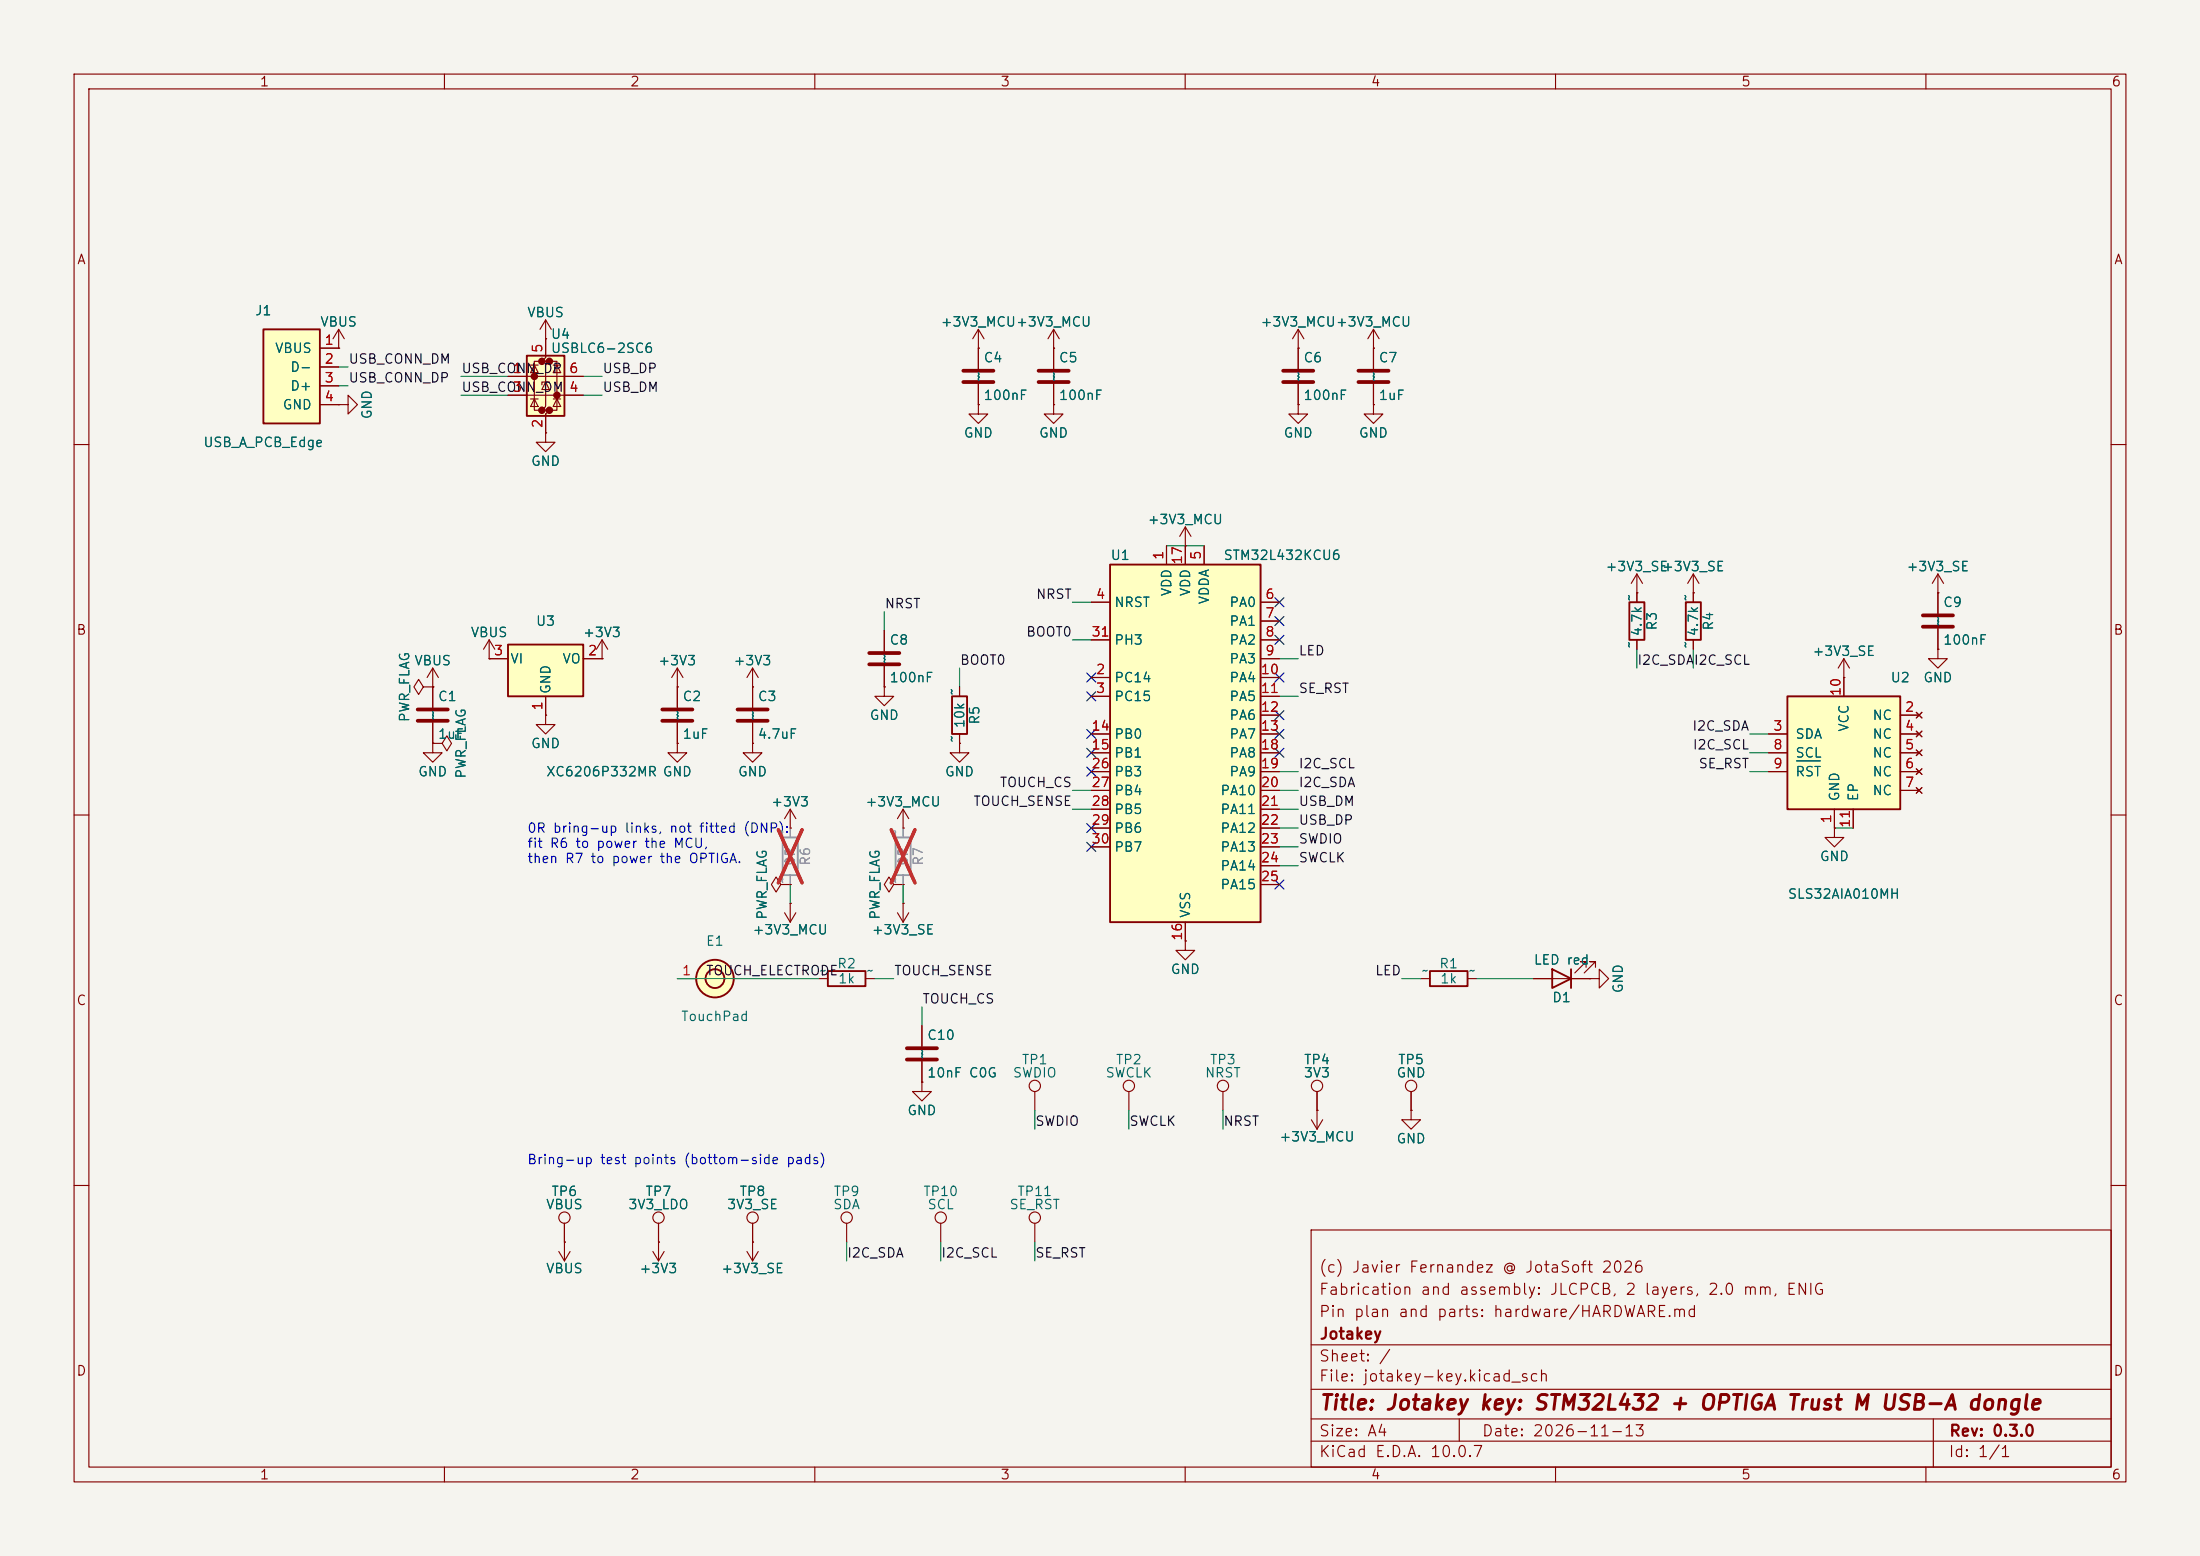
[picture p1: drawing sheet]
<svg xmlns="http://www.w3.org/2000/svg" width="297mm" height="210mm" viewBox="0 0 297 210" stroke-linecap="round" stroke-linejoin="round" font-family="sans-serif">
<path d="M0 0h297v210h-297z" fill="#f5f4ef" stroke="#f5f4ef" stroke-width=".14"/>
<g fill="none" stroke="#840000" stroke-width=".15">
<path d="M10 10h277v190h-277zM12 12h273v186h-273zM60 10v2M110 10v2M160 10v2M210 10v2M260 10v2M10 60h2M221 77.5l-.8 1.2M221 77.5l.7 1.2M221 77.5v3.8M228.6 77.5l-.8 1.2"/>
<path d="M228.6 77.5l.8 1.2M228.6 77.5v3.8M285 60h2M221 80h.1M221 86.4v1.2M228.6 80h.1M228.6 86.4v1.2M10 110h2M285 110h2M10 160h2M75.4 168.9l.8 1.3M76.2 167.6h.1"/>
<path d="M76.2 165.1v5.1M77 168.9l-.8 1.3M88.1 168.9l.8 1.3M88.9 167.6h.1M88.9 167.6v2.6M89.7 168.9l-.8 1.3M100.8 168.9l.8 1.3M101.6 167.6h.1M101.6 165.1v5.1M102.4 168.9l-.8 1.3M139.7 165.1v2.5M177 166h108v32h-108z"/>
<path d="M285 160h2M60 198v2M110 198v2M160 198v2M177 194.5h108M177 191.5h108M177 187.5h108M177 181.5h108M197 191.5v3M210 198v2M260 198v2M261 191.5v6.5"/>
<circle cx="76.2" cy="164.3" r=".76"/>
<circle cx="101.6" cy="164.3" r=".76"/>
<circle cx="139.7" cy="164.3" r=".76"/>
</g>
<path d="M220 81.3h2v5.1h-2zM227.6 81.3h2v5.1h-2z" fill="none" stroke="#840000" stroke-width=".25"/>
<path d="M241.3 94h15.2v15.2h-15.2z" fill="#ffffc2"/>
<g fill="none" stroke="#840000" stroke-width=".25">
<path d="M241.3 94h15.2v15.2h-15.2zM111.8 131.1h5v2h-5zM209.5 130.8l2.6 1.3-2.6 1.3zM212.1 130.8v2.6"/>
<circle cx="96.5" cy="132.1" r="2.54"/>
<circle cx="96.5" cy="132.1" r="1.27"/>
</g>
<g fill="none" stroke="#840000" stroke-width=".15">
<path d="M45.7 54.6h1.3v-1.3l1.3 1.3-1.3 1.3v-1.3M45.7 54.6h.1M45.7 47h.1M45.7 44.5l-.7 1.2M45.7 44.5l.8 1.2M45.7 44.5v2.5M261.6 77.5l-.7 1.2M261.6 77.5l.8 1.2M261.6 77.5v5.3M238.8 99.1h2.5M248.9 91.4h.1M248.9 88.9v5.1"/>
<path d="M248.9 88.9l-.7 1.3M248.9 88.9l.8 1.3M256.5 96.5h2.6M256.5 99.1h2.6M258.7 96.1l.8 .8M258.7 98.7l.8 .7M259.5 96.1l-.8 .8M259.5 98.7l-.8 .7M261.6 80h.1M261.6 87.6v1.3h1.3l-1.3 1.3-1.3-1.3h1.3M261.6 87.6h.1M261.6 84.8v2.8"/>
<path d="M101.6 100.3v1.3h1.3l-1.3 1.3-1.3-1.3h1.3M101.6 100.3h.1M106.7 111.8h.1M106.7 109.2l-.8 1.3M106.7 109.2l.7 1.3M106.7 109.2v2.6M120.6 119.4l-.6-1-.6 1 .6 1 .6-1h1.3M121.9 119.4h.1M121.9 111.8h.1M121.9 109.2l-.7 1.3M121.9 109.2l.8 1.3M121.9 109.2v2.6"/>
<path d="M238.8 101.6h2.5M238.8 104.1h2.5M247.6 111.8v1.2h1.3l-1.3 1.3-1.2-1.3h1.2M247.6 111.8h.1M247.6 109.2v2.6M250.2 109.2v2.6M256.5 101.6h2.6M256.5 104.1h2.6M256.5 106.7h2.6M258.7 101.2l.8 .8M258.7 103.8l.8 .7M258.7 106.3l.8 .8"/>
<path d="M259.5 101.2l-.8 .8M259.5 103.8l-.8 .7M259.5 106.3l-.8 .8M91.4 132.1h2.6M105.9 123.2l.8 1.3M106.7 121.9h.1M106.7 121.9v2.6M107.4 123.2l-.7 1.3M110.5 132.1h1.3M116.8 132.1h1.3M121.2 123.2l.7 1.3M121.9 121.9h.1"/>
<path d="M121.9 121.9v2.6M122.7 123.2l-.8 1.3M124.5 138.4v2.8M207 132.1h7.6M214.1 130.6v-.8h-.7h.7l-1.5 1.5M214.6 132.1h1.3v-1.3l1.3 1.3-1.3 1.3v-1.3M214.6 132.1h.1M215.4 130.6v-.8h-.8h.8l-1.5 1.5M124.5 146.1v1.2h1.2l-1.2 1.3-1.3-1.3h1.3M124.5 146.1h.1M124.5 143.3v2.8M139.7 147.3v2.6"/>
<path d="M88.9 165.1v2.5M114.3 165.1v2.5M127 165.1v2.5"/>
<circle cx="139.7" cy="146.6" r=".76"/>
<circle cx="88.9" cy="164.3" r=".76"/>
<circle cx="114.3" cy="164.3" r=".76"/>
<circle cx="127" cy="164.3" r=".76"/>
</g>
<path d="M242.5 102.7h3.2" fill="none" stroke="#006464" stroke-width=".15"/>
<path d="M259.6 83.1h4.1M259.6 84.6h4.1M122.4 141.5h4.1M122.4 143h4.1" fill="none" stroke="#840000" stroke-width=".51"/>
<path d="M105.7 113h2v5.1h-2zM120.9 113h2v5.1h-2z" fill="none" stroke="#9c9b98" stroke-width=".25"/>
<path d="M106.7 111.8v1.2M106.7 118.1v1.3M121.9 111.8v1.2M121.9 118.1v1.3" fill="none" stroke="#9c9b98" stroke-width=".15"/>
<path d="M105.1 112l3.2 7.2M108.3 112l-3.2 7.2M120.3 112l3.2 7.2M123.5 112l-3.2 7.2" fill="none" stroke="#e12e31" stroke-width=".46"/>
<circle cx="96.5" cy="132.1" r="2.54" fill="#ffffc2" stroke="#ffffc2" stroke-width=".14"/>
<path d="M35.6 44.5h7.6v12.7h-7.6z" fill="#ffffc2"/>
<path d="M35.6 44.5h7.6v12.7h-7.6z" fill="none" stroke="#840000" stroke-width=".25"/>
<path d="M43.2 47h2.5M43.2 49.5h2.5M43.2 52.1h2.5M43.2 54.6h2.5M73.7 45.7h.1M73.7 43.2l-.8 1.3M73.7 43.2l.7 1.3M73.7 43.2v2.5" fill="none" stroke="#840000" stroke-width=".15"/>
<path d="M71.1 48h5.1v8.1h-5.1z" fill="#ffffc2"/>
<g fill="#840000" stroke="#840000" stroke-width=".51">
<circle cx="72.1" cy="50.8" r=".25"/>
<circle cx="73.2" cy="48.8" r=".25"/>
<circle cx="73.2" cy="55.4" r=".25"/>
<circle cx="74.2" cy="48.8" r=".25"/>
<circle cx="74.2" cy="55.4" r=".25"/>
<circle cx="75.2" cy="53.3" r=".25"/>
</g>
<g fill="none" stroke="#840000" stroke-width=".15">
<path d="M68.6 50.8h10.1M68.6 53.3h10.1M71.6 53.8h1M71.6 49.3h1M72.1 49.3l.5 1h-1zM72.1 53.8l.5 1.1h-1zM73.2 48.8h-1.1v6.6h1.1M73.7 45.7v2.6l-.5 .5h1l-.5 .5v5.6l-.5 .5h1l-.5 .5v2.5M73.7 51.6l.5 1h-1zM73.7 58.4v1.3h1.2l-1.2 1.3-1.3-1.3h1.3M73.7 58.4h.1M74.2 51.6h-1v.3"/>
<path d="M74.2 48.8h1v6.6h-1M74.7 53.8h1M74.7 49.3h1M75.2 49.3l.5 1h-1zM75.2 53.8l.5 1.1h-1zM132.1 54.6v1.3h1.2l-1.2 1.3-1.3-1.3h1.3M132.1 54.6h.1M132.1 47h.1M132.1 44.5v5.3M132.1 51.8v2.8M132.1 44.5l-.8 1.2M132.1 44.5l.7 1.2"/>
<path d="M142.2 47h.1M142.2 54.6v1.3h1.3l-1.3 1.3-1.2-1.3h1.2M142.2 54.6h.1M142.2 44.5l-.7 1.2M142.2 44.5l.8 1.2M142.2 44.5v5.3M142.2 51.8v2.8M81.3 88.9h.1M81.3 86.4l-.8 1.2M81.3 86.4l.7 1.2M81.3 86.4v2.5M91.4 92.7v2.8"/>
<path d="M91.4 97.5v2.8M101.6 92.7h.1M101.6 90.2l-.8 1.2M101.6 90.2l.8 1.2M101.6 90.2v5.3M101.6 97.5v2.8M119.4 92.7v1.3h1.2l-1.2 1.3-1.3-1.3h1.3M119.4 92.7h.1M119.4 85.1v2.8M119.4 89.9v2.8M129.5 92.7v1.3M129.5 99.1v1.2"/>
<path d="M105.4 119.4l-.6-1-.7 1 .7 1 .6-1h1.3M106.7 119.4h.1M129.5 100.3v1.3h1.3l-1.3 1.3-1.2-1.3h1.2M129.5 100.3h.1"/>
</g>
<path d="M71.1 48h5.1v8.1h-5.1zM128.5 94h2.1v5.1h-2.1z" fill="none" stroke="#840000" stroke-width=".25"/>
<path d="M130 50h4.1M130 51.6h4.1M140.2 50h4.1M140.2 51.6h4.1M89.4 95.8h4.1M89.4 97.3h4.1M99.6 95.8h4M99.6 97.3h4M117.3 88.1h4.1M117.3 89.7h4.1" fill="none" stroke="#840000" stroke-width=".51"/>
<path d="M68.6 87h10.1v7h-10.1z" fill="#ffffc2"/>
<path d="M68.6 87h10.1v7h-10.1z" fill="none" stroke="#840000" stroke-width=".25"/>
<g fill="none" stroke="#840000" stroke-width=".15">
<path d="M185.4 47v2.8M185.4 51.8v2.8M57.1 92.7l-.6-1-.6 1 .6 1 .6-1h1.3M58.4 92.7h.1M58.4 90.2l-.7 1.2M58.4 90.2l.8 1.2M58.4 90.2v5.3M58.4 97.5v2.8M66 88.9h.1M66 88.9h2.6M66 86.4l-.7 1.2M66 86.4l.8 1.2"/>
<path d="M66 86.4v2.5M73.7 96.5v1.3h1.2l-1.2 1.3-1.3-1.3h1.3M73.7 96.5h.1M73.7 94v2.5M78.7 88.9h2.6M91.4 92.7h.1M91.4 90.2l-.7 1.2M91.4 90.2l.8 1.2M91.4 90.2v2.5M58.4 100.3h1.3l.6-1 .7 1-.7 1-.6-1M58.4 100.3h.1M58.4 100.3v1.3h1.3l-1.3 1.3-1.3-1.3h1.3"/>
<path d="M91.4 100.3v1.3h1.3l-1.3 1.3-1.2-1.3h1.2M91.4 100.3h.1"/>
</g>
<path d="M183.4 50h4.1M183.4 51.6h4.1M56.4 95.8h4.1M56.4 97.3h4.1" fill="none" stroke="#840000" stroke-width=".51"/>
<path d="M149.9 76.2h20.3v48.3h-20.3z" fill="#ffffc2"/>
<path d="M149.9 76.2h20.3v48.3h-20.3zM193 131.1h5.1v2h-5.1z" fill="none" stroke="#840000" stroke-width=".25"/>
<g fill="none" stroke="#840000" stroke-width=".15">
<path d="M43.2 47h2.5M43.2 49.5h2.5M43.2 52.1h2.5M43.2 54.6h2.5M45.7 47h.1M45.7 54.6h.1M68.6 50.8h2.5M68.6 53.3h2.5M73.7 58.4h.1M73.7 45.7h.1M73.7 45.7v2.6M73.7 55.9v2.5"/>
<path d="M76.2 50.8h2.5M76.2 53.3h2.5M132.1 47h.1M132.1 54.6h.1M132.1 47v2.8M132.1 51.8v2.8M142.2 54.6h.1M142.2 47h.1M142.2 47v2.8M142.2 51.8v2.8M175.3 54.6v1.3h1.2l-1.2 1.3-1.3-1.3h1.3M175.3 54.6h.1"/>
<path d="M175.3 47h.1M175.3 44.5v5.3M175.3 51.8v2.8M175.3 44.5l-.8 1.2M175.3 44.5l.7 1.2M185.4 47h.1M185.4 54.6v1.3h1.3l-1.3 1.3-1.3-1.3h1.3M185.4 54.6h.1M185.4 44.5l-.7 1.2M185.4 44.5l.8 1.2M185.4 44.5v5.3M185.4 51.8v2.8"/>
<path d="M157.5 73.7v2.5M160 73.7h.1M160 71.1v5.1M160 71.1l-.7 1.3M160 71.1l.8 1.3M162.6 73.7v2.5M58.4 92.7h.1M58.4 92.7v2.8M58.4 97.5v2.8M66 88.9h.1M66 88.9h2.6M73.7 96.5h.1"/>
<path d="M73.7 94v2.5M78.7 88.9h2.6M81.3 88.9h.1M91.4 92.7h.1M91.4 92.7v2.8M91.4 97.5v2.8M101.6 92.7h.1M101.6 92.7v2.8M101.6 97.5v2.8M119.4 92.7h.1M119.4 85.1v2.8M119.4 89.9v2.8"/>
<path d="M129.5 92.7v1.3M129.5 99.1v1.2M147.3 91.4h2.6M147.3 94h2.6M147.3 81.3h2.6M147.3 86.4h2.6M147.3 99.1h2.6M170.2 91.4h2.5M170.2 94h2.5M170.2 81.3h2.5M170.2 83.8h2.5M170.2 86.4h2.5"/>
<path d="M170.2 88.9h2.5M170.2 96.5h2.5M170.2 99.1h2.5M221 80h.1M221 80v1.3M221 86.4v1.2M228.6 80h.1M228.6 80v1.3M228.6 86.4v1.2M238.8 99.1h2.5M248.9 91.4h.1M248.9 91.4v2.6"/>
<path d="M256.5 96.5h2.6M256.5 99.1h2.6M258.7 96.1l.8 .8M258.7 98.7l.8 .7M259.5 96.1l-.8 .8M259.5 98.7l-.8 .7M261.6 80h.1M261.6 87.6h.1M261.6 80v2.8M261.6 84.8v2.8M58.4 100.3h.1M91.4 100.3h.1"/>
<path d="M101.6 100.3h.1M106.7 119.4h.1M106.7 111.8h.1M121.9 111.8h.1M121.9 119.4h.1M129.5 100.3h.1M147.3 101.6h2.6M147.3 104.1h2.6M147.3 106.7h2.6M147.3 109.2h2.6M147.3 111.8h2.6M147.3 114.3h2.6"/>
<path d="M170.2 101.6h2.5M170.2 104.1h2.5M170.2 106.7h2.5M170.2 109.2h2.5M170.2 111.8h2.5M170.2 114.3h2.5M170.2 116.8h2.5M170.2 119.4h2.5M238.8 101.6h2.5M238.8 104.1h2.5M247.6 111.8h.1M247.6 109.2v2.6"/>
<path d="M250.2 109.2v2.6M256.5 101.6h2.6M256.5 104.1h2.6M256.5 106.7h2.6M258.7 101.2l.8 .8M258.7 103.8l.8 .7M258.7 106.3l.8 .8M259.5 101.2l-.8 .8M259.5 103.8l-.8 .7M259.5 106.3l-.8 .8M106.7 121.9h.1M121.9 121.9h.1"/>
<path d="M124.5 138.4v2.8M160 127v1.3h1.3l-1.3 1.2-1.3-1.2h1.3M160 127h.1M160 124.5v2.5M191.8 132.1h1.2M198.1 132.1h1.3M207 132.1h2.5M212.1 132.1h2.5M214.6 132.1h.1M124.5 146.1h.1M124.5 143.3v2.8M152.4 147.3v2.6"/>
<path d="M165.1 147.3v2.6M177 151.1l.8 1.3M177.8 149.9h.1M177.8 147.3v5.1M178.6 151.1l-.8 1.3M190.5 149.9v1.2h1.3l-1.3 1.3-1.3-1.3h1.3M190.5 149.9h.1M190.5 147.3v2.6M76.2 167.6h.1M76.2 165.1v2.5M88.9 167.6h.1M88.9 165.1v2.5"/>
<path d="M101.6 167.6h.1M101.6 165.1v2.5"/>
<circle cx="152.4" cy="146.6" r=".76"/>
<circle cx="165.1" cy="146.6" r=".76"/>
<circle cx="177.8" cy="146.6" r=".76"/>
<circle cx="190.5" cy="146.6" r=".76"/>
</g>
<path d="M173.2 50h4.1M173.2 51.6h4.1" fill="none" stroke="#840000" stroke-width=".51"/>
<g fill="none" stroke="#009600" stroke-width=".15">
<path d="M45.7 52.1h1.3M45.7 49.5h1.3M62.2 53.3h6.4M62.2 50.8h6.4M78.7 53.3h2.6M78.7 50.8h2.6M157.5 73.7h5.1M119.4 82.6v2.5M129.5 90.2v2.5M144.8 86.4h2.5M144.8 81.3h2.5M172.7 88.9h2.6"/>
<path d="M172.7 94h2.6M221 87.6v2.6M228.6 87.6v2.6M236.2 99.1h2.6M106.7 119.4v2.5M121.9 119.4v2.5M144.8 109.2h2.5M144.8 106.7h2.5M172.7 109.2h2.6M172.7 106.7h2.6M172.7 114.3h2.6M172.7 111.8h2.6"/>
<path d="M172.7 116.8h2.6M172.7 104.1h2.6M236.2 104.1h2.6M236.2 101.6h2.6M247.6 111.8h2.6M91.4 132.1h19.1M118.1 132.1h2.5M124.5 135.9v2.5M189.2 132.1h2.6M199.4 132.1h7.6M139.7 149.9v2.5M152.4 149.9v2.5"/>
<path d="M165.1 149.9v2.5M114.3 167.6v2.6M127 167.6v2.6M139.7 167.6v2.6"/>
</g>
<g fill="none" stroke="#000084" stroke-width=".15">
<path d="M146.7 98.5l1.2 1.2M146.7 90.8l1.2 1.2M146.7 93.4l1.2 1.2M147.9 98.5l-1.2 1.2M147.9 90.8l-1.2 1.2M147.9 93.4l-1.2 1.2M172.1 83.2l1.2 1.2M172.1 80.7l1.2 1.2M172.1 90.8l1.2 1.2M172.1 85.8l1.2 1.2M172.1 98.5l1.2 1.2M172.1 95.9l1.2 1.2"/>
<path d="M173.3 83.2l-1.2 1.2M173.3 80.7l-1.2 1.2M173.3 90.8l-1.2 1.2M173.3 85.8l-1.2 1.2M173.3 98.5l-1.2 1.2M173.3 95.9l-1.2 1.2M146.7 103.5l1.2 1.2M146.7 101l1.2 1.2M146.7 111.2l1.2 1.2M146.7 113.7l1.2 1.2M147.9 103.5l-1.2 1.2M147.9 101l-1.2 1.2"/>
<path d="M147.9 111.2l-1.2 1.2M147.9 113.7l-1.2 1.2M172.1 118.8l1.2 1.2M172.1 101l1.2 1.2M173.3 118.8l-1.2 1.2M173.3 101l-1.2 1.2"/>
</g>
<path d="M106.7 111.8v1.2M106.7 118.1v1.3M121.9 111.8v1.2M121.9 118.1v1.3" fill="none" stroke="#9c9b98" stroke-width=".15"/>
<path d="M105.1 112l3.2 7.2M108.3 112l-3.2 7.2M120.3 112l3.2 7.2M123.5 112l-3.2 7.2" fill="none" stroke="#e12e31" stroke-width=".46"/>
<path d="M242.5 102.7h3.2" fill="none" stroke="#006464" stroke-width=".15"/>
<text font-size="2" fill="#840000" x="178" y="190.8">Title: Jotakey key: STM32L432 + OPTIGA Trust M USB-A dongle</text>
<g font-size="1.5" fill="#840000">
<text x="178" y="172.1">(c) Javier Fernandez @ JotaSoft 2026</text>
<text x="178" y="178.1">Pin plan and parts: hardware/HARDWARE.md</text>
<text x="178" y="175.1">Fabrication and assembly: JLCPCB, 2 layers, 2.0 mm, ENIG</text>
<text x="178" y="184.1">Sheet: /</text>
<text x="178" y="181.1">Jotakey</text>
<text x="178" y="186.8">File: jotakey-key.kicad_sch</text>
<text x="178" y="197">KiCad E.D.A. 10.0.7</text>
<text x="178" y="194.2">Size: A4</text>
<text x="200" y="194.2">Date: 2026-11-13</text>
<text x="263" y="197">Id: 1/1</text>
<text x="263" y="194.2">Rev: 0.3.0</text>
</g>
<g font-size="1.3" fill="#840000">
<text x="35" y="12">1</text>
<text x="85" y="12">2</text>
<text x="135" y="12">3</text>
<text x="185" y="12">4</text>
<text x="235" y="12">5</text>
<text x="285" y="12">6</text>
<text x="10.3" y="36">A</text>
<text x="285.3" y="36">A</text>
<text x="10.2" y="86">B</text>
<text x="285.2" y="86">B</text>
<text x="10.2" y="136">C</text>
<text x="285.2" y="136">C</text>
<text x="10.2" y="186">D</text>
<text x="285.2" y="186">D</text>
<text x="35" y="200">1</text>
<text x="85" y="200">2</text>
<text x="135" y="200">3</text>
<text x="185" y="200">4</text>
<text x="235" y="200">5</text>
<text x="285" y="200">6</text>
</g>
<g font-size="1.3" fill="#006464">
<text x="34.3" y="42.9">J1</text>
<text x="37" y="48">VBUS</text>
<text x="43.1" y="44.4">VBUS</text>
<text x="71.1" y="43.1">VBUS</text>
<text x="74.3" y="46">U4</text>
<text x="74.3" y="48">USBLC6-2SC6</text>
<text x="126.9" y="44.4">+3V3_MCU+3V3_MCU</text>
<text x="170.1" y="44.4">+3V3_MCU+3V3_MCU</text>
<text x="39.1" y="50.5">D-</text>
<text x="39.1" y="53">D+</text>
<text x="132.7" y="49.2">C4</text>
<text x="133" y="51.2" transform="rotate(-90 133 51.2)">~</text>
<text x="142.9" y="49.2">C5</text>
<text x="143.2" y="51.2" transform="rotate(-90 143.2 51.2)">~</text>
<text x="175.9" y="49.2">C6</text>
<text x="176.2" y="51.2" transform="rotate(-90 176.2 51.2)">~</text>
<text x="186" y="49.2">C7</text>
<text x="186.4" y="51.2" transform="rotate(-90 186.4 51.2)">~</text>
<text x="38.1" y="55.6">GND</text>
<text x="50.5" y="56.7" transform="rotate(-90 50.5 56.7)">GND</text>
<text x="130" y="59.4">GND</text>
<text x="132.7" y="54.3">100nF</text>
<text x="140.2" y="59.4">GND</text>
<text x="142.9" y="54.3">100nF</text>
<text x="173.2" y="59.4">GND</text>
<text x="175.9" y="54.3">100nF</text>
<text x="183.4" y="59.4">GND</text>
<text x="186" y="54.3">1uF</text>
<text x="27.4" y="60.7">USB_A_PCB_Edge</text>
<text x="71.6" y="63.2">GND</text>
<text x="154.8" y="71.1">+3V3_MCU</text>
<text x="149.8" y="75.9">U1</text>
<text x="165.1" y="75.9">STM32L432KCU6</text>
<text x="216.6" y="77.4">+3V3_SE</text>
<text x="224.3" y="77.4">+3V3_SE</text>
<text x="257.3" y="77.4">+3V3_SE</text>
<text x="150.3" y="82.2">NRST</text>
<text x="158.4" y="80.6" transform="rotate(-90 158.4 80.6)">VDD</text>
<text x="161" y="80.6" transform="rotate(-90 161 80.6)">VDD</text>
<text x="163.5" y="81.7" transform="rotate(-90 163.5 81.7)">VDDA</text>
<text x="165.9" y="82.2">PA0</text>
<text x="220.8" y="81.2" transform="rotate(-90 220.8 81.2)">~</text>
<text x="228.5" y="81.2" transform="rotate(-90 228.5 81.2)">~</text>
<text x="262.2" y="82.2">C9</text>
<text x="63.5" y="86.3">VBUS</text>
<text x="68.8" y="89.9">VI</text>
<text x="72.3" y="84.8">U3</text>
<text x="75.8" y="89.9">VO</text>
<text x="78.6" y="86.3">+3V3</text>
<text x="120" y="87.3">C8</text>
<text x="120.3" y="89.3" transform="rotate(-90 120.3 89.3)">~</text>
<text x="150.3" y="87.3">PH3</text>
<text x="165.9" y="84.8">PA1</text>
<text x="165.9" y="87.3">PA2</text>
<text x="165.9" y="89.9">PA3</text>
<text x="220.8" y="87.6" transform="rotate(-90 220.8 87.6)">~</text>
<text x="221.9" y="86" transform="rotate(-90 221.9 86)">4.7k</text>
<text x="224" y="85.2" transform="rotate(-90 224 85.2)">R3</text>
<text x="228.5" y="87.6" transform="rotate(-90 228.5 87.6)">~</text>
<text x="229.6" y="86" transform="rotate(-90 229.6 86)">4.7k</text>
<text x="231.6" y="85.2" transform="rotate(-90 231.6 85.2)">R4</text>
<text x="244.6" y="88.8">+3V3_SE</text>
<text x="262.2" y="87.3">100nF</text>
<text x="262.6" y="84.2" transform="rotate(-90 262.6 84.2)">~</text>
<text x="55.8" y="90.1">VBUS</text>
<text x="59" y="94.9">C1</text>
<text x="74.6" y="93.8" transform="rotate(-90 74.6 93.8)">GND</text>
<text x="88.8" y="90.1">+3V3</text>
<text x="92.1" y="94.9">C2</text>
<text x="98.9" y="90.1">+3V3</text>
<text x="102.2" y="94.9">C3</text>
<text x="120" y="92.4">100nF</text>
<text x="129.4" y="93.9" transform="rotate(-90 129.4 93.9)">~</text>
<text x="150.3" y="92.4">PC14</text>
<text x="150.3" y="94.9">PC15</text>
<text x="165.9" y="92.4">PA4</text>
<text x="165.9" y="94.9">PA5</text>
<text x="255.1" y="92.4">U2</text>
<text x="259.6" y="92.4">GND</text>
<text x="55.6" y="97.6" transform="rotate(-90 55.6 97.6)">PWR_FLAG</text>
<text x="59" y="100">1uF</text>
<text x="59.4" y="96.9" transform="rotate(-90 59.4 96.9)">~</text>
<text x="71.6" y="101.3">GND</text>
<text x="92.1" y="100">1uF</text>
<text x="92.4" y="96.9" transform="rotate(-90 92.4 96.9)">~</text>
<text x="102.2" y="100">4.7uF</text>
<text x="102.6" y="96.9" transform="rotate(-90 102.6 96.9)">~</text>
<text x="117.3" y="97.5">GND</text>
<text x="129.4" y="100.3" transform="rotate(-90 129.4 100.3)">~</text>
<text x="130.5" y="98.4" transform="rotate(-90 130.5 98.4)">10k</text>
<text x="132.5" y="97.9" transform="rotate(-90 132.5 97.9)">R5</text>
<text x="150.3" y="100">PB0</text>
<text x="165.9" y="97.5">PA6</text>
<text x="165.9" y="100">PA7</text>
<text x="242.3" y="100">SDA</text>
<text x="249.9" y="98.9" transform="rotate(-90 249.9 98.9)">VCC</text>
<text x="252.7" y="97.5">NC</text>
<text x="252.7" y="100">NC</text>
<text x="56.4" y="105.1">GND</text>
<text x="63.2" y="105.2" transform="rotate(-90 63.2 105.2)">PWR_FLAG</text>
<text x="73.6" y="105.1">XC6206P332MR GND</text>
<text x="99.5" y="105.1">GND</text>
<text x="127.5" y="105.1">GND</text>
<text x="150.3" y="102.6">PB1</text>
<text x="150.3" y="105.1">PB3</text>
<text x="150.3" y="107.6">PB4</text>
<text x="164.7" y="107.6">PA10</text>
<text x="165.9" y="102.6">PA8</text>
<text x="165.9" y="105.1">PA9</text>
<text x="242.3" y="102.6">SCL</text>
<text x="242.3" y="105.1">RST</text>
<text x="252.7" y="102.6">NC</text>
<text x="252.7" y="105.1">NC</text>
<text x="252.7" y="107.6">NC</text>
<text x="104" y="109.2">+3V3</text>
<text x="116.7" y="109.2">+3V3_MCU</text>
<text x="150.3" y="110.2">PB5</text>
<text x="150.3" y="112.7">PB6</text>
<text x="164.7" y="110.2">PA11</text>
<text x="164.7" y="112.7">PA12</text>
<text x="248.6" y="108.2" transform="rotate(-90 248.6 108.2)">GND</text>
<text x="251.2" y="108.2" transform="rotate(-90 251.2 108.2)">EP</text>
<text x="150.3" y="115.3">PB7</text>
<text x="164.7" y="115.3">PA13</text>
<text x="164.7" y="117.8">PA14</text>
<text x="245.6" y="116.5">GND</text>
<text x="103.8" y="124.2" transform="rotate(-90 103.8 124.2)">PWR_FLAG</text>
<text x="119.1" y="124.2" transform="rotate(-90 119.1 124.2)">PWR_FLAG</text>
<text x="161" y="124" transform="rotate(-90 161 124)">VSS</text>
<text x="164.7" y="120.3">PA15</text>
<text x="241.3" y="121.6">SLS32AIA010MH</text>
<text x="95.2" y="128">E1</text>
<text x="101.5" y="126.4">+3V3_MCU</text>
<text x="110.5" y="131.9">~</text>
<text x="112.9" y="131">R2</text>
<text x="116.9" y="131.9">~</text>
<text x="117.6" y="126.4">+3V3_SE</text>
<text x="158" y="131.8">GND</text>
<text x="191.8" y="131.9">~</text>
<text x="194.2" y="131">R1</text>
<text x="198.2" y="131.9">~</text>
<text x="207" y="130.5">LED red</text>
<text x="113.1" y="133">1k</text>
<text x="194.3" y="133">1k</text>
<text x="209.5" y="135.6">D1</text>
<text x="219.4" y="134.1" transform="rotate(-90 219.4 134.1)">GND</text>
<text x="91.9" y="138.1">TouchPad</text>
<text x="125.1" y="140.7">C10</text>
<text x="125.4" y="142.6" transform="rotate(-90 125.4 142.6)">~</text>
<text x="137.8" y="144">TP1</text>
<text x="150.5" y="144">TP2</text>
<text x="163.2" y="144">TP3</text>
<text x="175.9" y="144">TP4</text>
<text x="188.6" y="144">TP5</text>
<text x="125.1" y="145.7">10nF C0G</text>
<text x="136.6" y="145.7">SWDIO</text>
<text x="149.2" y="145.7">SWCLK</text>
<text x="162.6" y="145.7">NRST</text>
<text x="175.9" y="145.7">3V3</text>
<text x="188.4" y="145.7">GND</text>
<text x="122.4" y="150.8">GND</text>
<text x="172.6" y="154.4">+3V3_MCU</text>
<text x="188.4" y="154.6">GND</text>
<text x="74.3" y="161.7">TP6</text>
<text x="87" y="161.7">TP7</text>
<text x="99.7" y="161.7">TP8</text>
<text x="112.4" y="161.7">TP9</text>
<text x="124.5" y="161.7">TP10</text>
<text x="137.2" y="161.7">TP11</text>
<text x="73.6" y="163.5">VBUS</text>
<text x="84.7" y="163.5">3V3_LDO</text>
<text x="98.1" y="163.5">3V3_SE</text>
<text x="112.4" y="163.5">SDA</text>
<text x="125.1" y="163.5">SCL</text>
<text x="136.2" y="163.5">SE_RST</text>
<text x="73.6" y="172.2">VBUS</text>
<text x="86.2" y="172.2">+3V3</text>
<text x="97.3" y="172.2">+3V3_SE</text>
</g>
<g font-size="1.3" fill="#a90000">
<text x="43.7" y="46.9">1</text>
<text x="73.5" y="47.7" transform="rotate(-90 73.5 47.7)">5</text>
<text x="43.7" y="49.4">2</text>
<text x="43.7" y="51.9">3</text>
<text x="69.1" y="50.7">1</text>
<text x="69.1" y="53.2">3</text>
<text x="76.7" y="53.2">4</text>
<text x="76.7" y="50.7">6</text>
<text x="43.7" y="54.5">4</text>
<text x="73.5" y="57.9" transform="rotate(-90 73.5 57.9)">2</text>
<text x="157.3" y="75.7" transform="rotate(-90 157.3 75.7)">1</text>
<text x="159.9" y="76.3" transform="rotate(-90 159.9 76.3)">17</text>
<text x="162.4" y="75.7" transform="rotate(-90 162.4 75.7)">5</text>
<text x="147.9" y="81.1">4</text>
<text x="170.7" y="81.1">6</text>
<text x="170.7" y="83.7">7</text>
<text x="66.6" y="88.8">3</text>
<text x="79.3" y="88.8">2</text>
<text x="147.3" y="86.2">31</text>
<text x="170.7" y="86.2">8</text>
<text x="170.7" y="88.8">9</text>
<text x="73.5" y="96" transform="rotate(-90 73.5 96)">1</text>
<text x="147.9" y="91.3">2</text>
<text x="147.9" y="93.8">3</text>
<text x="170.1" y="91.3">10</text>
<text x="170.1" y="93.8">11</text>
<text x="248.8" y="94" transform="rotate(-90 248.8 94)">10</text>
<text x="147.3" y="98.9">14</text>
<text x="147.3" y="101.5">15</text>
<text x="170.1" y="96.4">12</text>
<text x="170.1" y="98.9">13</text>
<text x="170.1" y="101.5">18</text>
<text x="239.3" y="98.9">3</text>
<text x="239.3" y="101.5">8</text>
<text x="257.1" y="96.4">2</text>
<text x="257.1" y="98.9">4</text>
<text x="257.1" y="101.5">5</text>
<text x="147.3" y="104">26</text>
<text x="147.3" y="106.5">27</text>
<text x="170.1" y="104">19</text>
<text x="170.1" y="106.5">20</text>
<text x="239.3" y="104">9</text>
<text x="257.1" y="104">6</text>
<text x="257.1" y="106.5">7</text>
<text x="147.3" y="109.1">28</text>
<text x="147.3" y="111.6">29</text>
<text x="170.1" y="109.1">21</text>
<text x="170.1" y="111.6">22</text>
<text x="247.5" y="111.2" transform="rotate(-90 247.5 111.2)">1</text>
<text x="250.1" y="111.8" transform="rotate(-90 250.1 111.8)">11</text>
<text x="147.3" y="114.2">30</text>
<text x="170.1" y="114.2">23</text>
<text x="170.1" y="116.7">24</text>
<text x="170.1" y="119.2">25</text>
<text x="92" y="131.9">1</text>
<text x="159.9" y="127.1" transform="rotate(-90 159.9 127.1)">16</text>
</g>
<g font-size="1.3" fill="#0f0f0f">
<text x="47" y="49.4">USB_CONN_DM</text>
<text x="47" y="51.9">USB_CONN_DP</text>
<text x="62.2" y="53.2">USB_CONN_DM</text>
<text x="62.2" y="50.7">USB_CONN_DP</text>
<text x="81.3" y="53.2">USB_DM</text>
<text x="81.3" y="50.7">USB_DP</text>
<text x="119.4" y="82.4">NRST</text>
<text x="139.8" y="81.2">NRST</text>
<text x="138.4" y="86.2">BOOT0</text>
<text x="175.2" y="88.8">LED</text>
<text x="129.5" y="90">BOOT0</text>
<text x="175.2" y="93.9">SE_RST</text>
<text x="221" y="90">I2C_SDAI2C_SCL</text>
<text x="228.4" y="98.9">I2C_SDA</text>
<text x="228.4" y="101.5">I2C_SCL</text>
<text x="134.9" y="106.6">TOUCH_CS</text>
<text x="175.2" y="106.6">I2C_SDA</text>
<text x="175.2" y="104">I2C_SCL</text>
<text x="229.2" y="104">SE_RST</text>
<text x="131.3" y="109.1">TOUCH_SENSE</text>
<text x="175.2" y="111.6">USB_DP</text>
<text x="175.2" y="109.1">USB_DM</text>
<text x="175.2" y="116.7">SWCLK</text>
<text x="175.2" y="114.2">SWDIO</text>
<text x="95.2" y="132">TOUCH_ELECTRODE</text>
<text x="120.6" y="132">TOUCH_SENSE</text>
<text x="185.6" y="132">LED</text>
<text x="124.4" y="135.8">TOUCH_CS</text>
<text x="139.7" y="152.3">SWDIO</text>
<text x="152.4" y="152.3">SWCLK</text>
<text x="165.1" y="152.3">NRST</text>
<text x="114.3" y="170.1">I2C_SDA</text>
<text x="127" y="170.1">I2C_SCL</text>
<text x="139.7" y="170.1">SE_RST</text>
</g>
<g font-size="1.3" fill="#0000c2">
<text x="71.1" y="112.7">0R bring-up links, not fitted (DNP):</text>
<text x="71.1" y="114.8">fit R6 to power the MCU,</text>
<text x="71.1" y="116.8">then R7 to power the OPTIGA.</text>
<text x="71.1" y="157.5">Bring-up test points (bottom-side pads)</text>
</g>
<g font-size="1.3" fill="#939391">
<text x="106.5" y="113" transform="rotate(-90 106.5 113)">~</text>
<text x="121.8" y="113" transform="rotate(-90 121.8 113)">~</text>
<text x="106.5" y="119.3" transform="rotate(-90 106.5 119.3)">~</text>
<text x="107.6" y="116.9" transform="rotate(-90 107.6 116.9)">0R</text>
<text x="109.7" y="116.9" transform="rotate(-90 109.7 116.9)">R6</text>
<text x="121.8" y="119.3" transform="rotate(-90 121.8 119.3)">~</text>
<text x="122.9" y="116.9" transform="rotate(-90 122.9 116.9)">0R</text>
<text x="124.9" y="116.9" transform="rotate(-90 124.9 116.9)">R7</text>
</g>
</svg>
